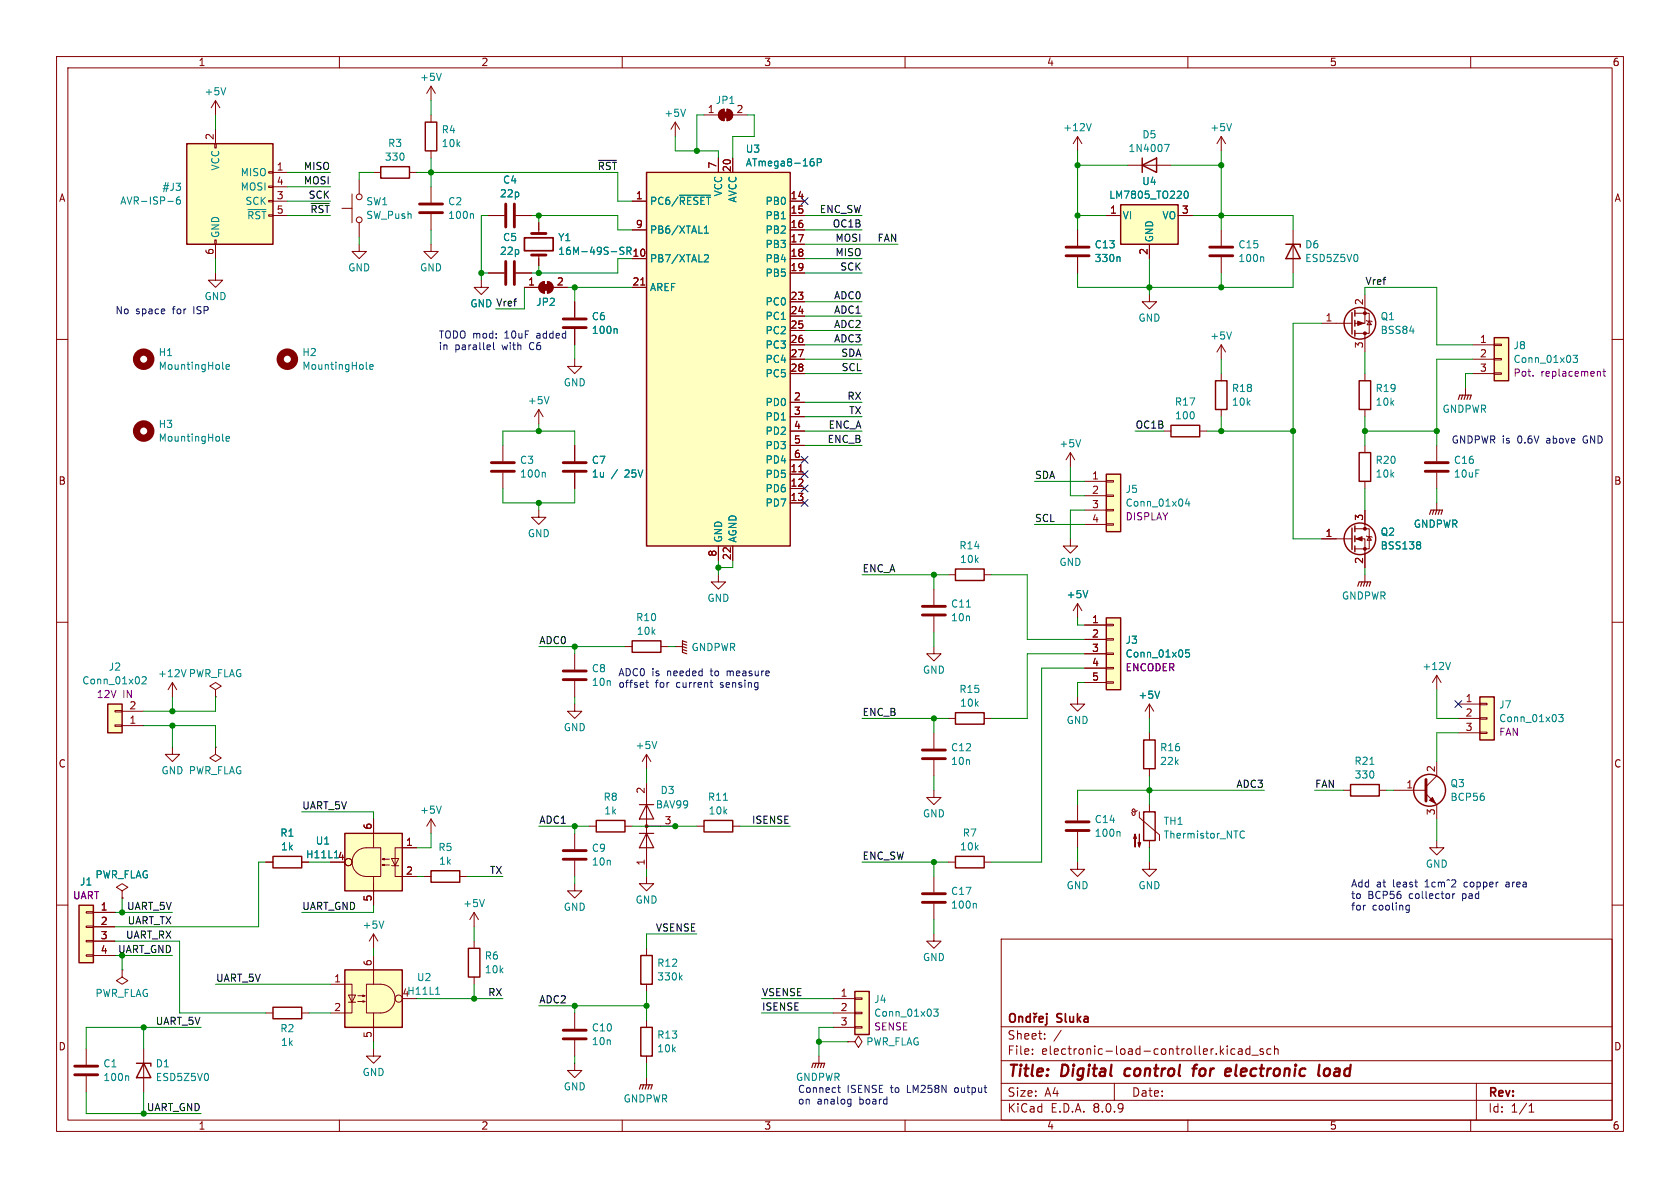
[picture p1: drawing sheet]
<svg xmlns="http://www.w3.org/2000/svg" width="297mm" height="210mm" viewBox="0 0 297 210" stroke-linecap="round" stroke-linejoin="round" font-family="sans-serif">
<g fill="none" stroke="#840000" stroke-width=".18">
<path d="M10 10h277v190h-277zM12 12h273v186h-273zM60 10v2M110 10v2M160 10v2M210 10v2M260 10v2M101.6 53.3v2.8M101.6 58.2v2.8M10 60h2M101.6 63.5v1.3h1.3l-1.3 1.2-1.3-1.2h1.3M101.6 78.7v2.8"/>
<path d="M285 60h2M101.6 83.6v2.8M10 110h2M285 110h2M30.5 120.7l-.8 1.2M30.5 120.7v2.5M30.5 120.7l.7 1.2M38.1 132.1v1.3l1 .6-1 .6-1-.6 1-.6M38.1 132.1h.1M38.1 121.9l1-.6-1-.6-1 .6 1 .6v1.3M38.1 123.2h.1M10 160h2"/>
<path d="M177 166h108v32h-108zM285 160h2M60 198v2M110 198v2M160 198v2M177 194.5h108M177 191.5h108M177 187.5h108M177 181.5h108M182.5 186.3v.1M182.5 185.5v.1M184.7 183.6v.1"/>
<path d="M184.7 182.8v.1M187.6 182.1l-1.3 2M197 191.5v3M210 198v2M218.3 185.5l-.4-.1-.3 .3v.4l.1 .2h.6M219 185.5h.5l.1 .9M219.6 185.8h-.5a.29 .29 0 0 0-.2 .3 .29 .29 0 0 0 .2 .3l.5-.1M221 185.5l-.5-.1-.3 .3v.4l.2 .2h.6M221 184.9v1.5M221.3 186.5h1.2M223.3 185.5l-.3-.1-.3 .2 .1 .2 .5 .2v.3h-.6M224.7 185.5l-.5-.1-.2 .3v.4l.1 .2h.6"/>
<path d="M225.3 185.5l.2-.1 .4 .1 .1 .9M225.3 184.9v1.5M260 198v2M261 191.5v6.5M270.3 196.6h.9M270.3 195.5l.4-.4v1.5"/>
</g>
<path d="M199 189.1l-.2 .7 .3 .4M210.8 188.9h.8M211.6 188.2l-.3 .1-.2 .2-.2 1.7M217.6 189v.4l-1 .1M234.2 189.1a.52 .52 0 0 1 .5-.2 .52 .52 0 0 1 .4 .4v.5a.55 .55 0 0 1-.6 .4 .55 .55 0 0 1-.5-.4z" fill="none" stroke="#840000" stroke-width=".4"/>
<path d="M178.7 179.3a.5 .5 0 0 1 .5-.1 .5 .5 0 0 1 .3 .5v.5a.5 .5 0 0 1-.5 .5 .5 .5 0 0 1-.5-.5v-.5zM180.1 179.7v1M180.1 179.8l.2-.1 .4 .1 .1 .9M182.1 179.8l-.4-.1-.3 .3v.4l.2 .2h.5M182.1 179.2v1.5M182.7 179.1l.3 .2 .3-.2M182.8 179.7v1M183.3 179.7l-.3 .1-.2 .2M185.1 179.2v.1M185.1 179.7v1.3l-.3 .2M183.7 180.2l.7-.2-.1-.2-.4-.1-.2 .2 .1 .7h.5" fill="none" stroke="#840000" stroke-width=".3"/>
<path d="M99.6 57.9h4M99.6 56.4h4M99.6 83.3h4M99.6 81.8h4" fill="none" stroke="#840000" stroke-width=".51"/>
<path d="M108.9 58.1l.2 .2v.6M32.9 118.4l-.4 1.2" fill="none" stroke="#008484" stroke-width=".18"/>
<path d="M61 147.3h10.1v10.2h-10.1z" fill="#ffffc2"/>
<path d="M61 147.3h10.1v10.2h-10.1z" fill="none" stroke="#840000" stroke-width=".25"/>
<g fill="none" stroke="#840000" stroke-width=".18">
<path d="M30.5 132.1v1.3h1.2l-1.2 1.2-1.3-1.2h1.3M21.6 157.5l1-.7-1-.6-1 .6 1 .7v1.3M21.6 158.8h.1M58.4 152.4h2.6M63 150.6a2.54 2.54 0 0 1 1.8-.7h2.5v5h-2.5a2.54 2.54 0 0 1-2.4-1.5 2.54 2.54 0 0 1 .6-2.8zM66 154.9v2.6v-1.3M66 144.8v5.1M66 157.5v2.5M67.6 152.9l.3-.1v.2l-.3-.1h1.2M67.6 151.9l.3-.1v.2l-.3-.1h1.2M69.2 151.8h1.3l-.7 1.2zM69.2 153h1.3"/>
<path d="M73.7 149.9h-3.9v5h3.9"/>
<circle cx="61.6" cy="152.4" r=".63"/>
</g>
<path d="M19 124.5h2.6v5h-2.6z" fill="#ffffc2"/>
<g fill="none" stroke="#840000" stroke-width=".18">
<path d="M127.3 19.6l.7-.3v2a1.02 1.02 0 0 1-.9-.6 1.02 1.02 0 0 1 .2-1.1zM128.5 19.3a1.02 1.02 0 0 1 1 1 1.02 1.02 0 0 1-1 1zM86.4 38.1h2.8M91.2 38.1h2.8M95.2 39.4v1.9M119.4 21.6l-.8 1.3M119.4 21.6v2.5M119.4 21.6l.7 1.3M124.5 20.3h2.5M129.5 20.3h2.6M85.1 49.5v1.3h1.3l-1.3 1.3-1.3-1.3h1.3M86.4 48.3h2.8"/>
<path d="M91.2 48.3h2.8M92.7 50.8h2.5M95.2 45.1v1.9M95.5 50.1l.8-.3v2a1.02 1.02 0 0 1-1-.6 1.02 1.02 0 0 1 .2-1.1zM96.8 49.8a1.02 1.02 0 0 1 1 1 1.02 1.02 0 0 1-1 1zM97.8 50.8h2.5M95.2 72.4v2.5M95.2 72.4l-.7 1.3M95.2 72.4l.8 1.3M20.3 125.6h1.3v.3h-1.3zM20.3 128.1h1.3v.3h-1.3zM21.6 128.3h3.8"/>
<path d="M21.6 125.7h3.8M144.8 186.7v1.3M149.9 184.2h1.2l.7-1.1 .6 1.1-.6 1-.7-1M149.9 184.2h.1"/>
</g>
<path d="M19 124.5h2.6v5h-2.6z" fill="none" stroke="#840000" stroke-width=".25"/>
<path d="M121.2 19.3l-.4 1.3M110.3 43.8l-.5-.1-.2 .1v.4l.6 .2 .1 .3-.2 .3-.5-.1M110.8 44.4h.5M111.1 44.4l.5 .6M111.3 43.7h-.5v1.3M97.1 70.1l-.5 1.3M25.1 119.7l.5-.1 .3 .4-.8 .9h.8" fill="none" stroke="#008484" stroke-width=".18"/>
<path d="M92.7 42h5.1v2.3h-5.1z" fill="none" stroke="#840000" stroke-width=".3"/>
<path d="M89.4 36.1v4M90.9 36.1v4M89.4 46.2v4.1M90.9 46.2v4.1M94 45.1h2.5M94 41.3h2.5" fill="none" stroke="#840000" stroke-width=".51"/>
<g fill="#840000" stroke="#840000" stroke-width=".18">
<path d="M96 50.3h1v1h-1z"/>
<path d="M95.5 50.1l.8-.3v2a1.02 1.02 0 0 1-1-.6 1.02 1.02 0 0 1 .2-1.1z"/>
<path d="M96.8 49.8a1.02 1.02 0 0 1 1 1 1.02 1.02 0 0 1-1 1z"/>
<path d="M127.8 19.8h1v1h-1z"/>
<path d="M127.3 19.6l.7-.3v2a1.02 1.02 0 0 1-.9-.6 1.02 1.02 0 0 1 .2-1.1z"/>
<path d="M128.5 19.3a1.02 1.02 0 0 1 1 1 1.02 1.02 0 0 1-1 1z"/>
</g>
<path d="M143.5 188.7l.3-.7h2l-.3 .7M144.3 188l-.3 .7M144.8 188l-.3 .7M145.3 188l-.3 .7" fill="none" stroke="#840000" stroke-width=".2"/>
<path d="M151.1 175.3h2.6v7.6h-2.6z" fill="#ffffc2"/>
<g fill="none" stroke="#840000" stroke-width=".18">
<path d="M241.3 66v1.3M241.3 72.4v1.3M259.1 68.6v1.3M189.2 80l-.7 1.3M189.2 80v2.6M189.2 80l.8 1.3M167.6 127h1.3M174 127h1.3M246.4 139.7h5.7M254 134.6v2.6l-1.9 1.9M200 143.6l.2 .4 .2 .1M201 143.3l-.3 .2h-.3l-.2-.1v-.3l.2-.1 .3 .2v.8l-.3 .1"/>
<path d="M201.4 143.5v1l3.6 3.1v1M203.2 152.4v1.3h1.3l-1.3 1.2-1.3-1.2h1.3M203.2 142.2v1.3M203.2 148.6v1.3M252.1 140.3l1.9 1.9v2.6M254 148.6v1.3h1.3l-1.3 1.2-1.3-1.2h1.3M147.3 176.5h3.8M147.3 179.1h3.8M151.1 178.9h1.3v.3h-1.3zM151.1 176.4h1.3v.3h-1.3zM165.1 165.1v1.3h1.3l-1.3 1.2-1.3-1.2h1.3M147.3 181.6h3.8"/>
<path d="M151.1 181.5h1.3v.2h-1.3z"/>
</g>
<g fill="none" stroke="#840000" stroke-width=".25">
<path d="M240.3 67.3h2v5.1h-2zM168.9 126h5.1v2h-5.1zM202.2 143.5h2v5.1h-2zM151.1 175.3h2.6v7.6h-2.6z"/>
<circle cx="252.7" cy="139.7" r="2.82"/>
</g>
<path d="M191 77.7l-.4 1.3M219.2 147.6l.3 .5 .3 .1 .2-.2M220 147l-.2-.1h-.3l-.3 .5M165.1 178.4h.8l-.5 .5 .4 .1v.5l-.2 .1-.5-.1" fill="none" stroke="#008484" stroke-width=".18"/>
<path d="M252.1 137.8v3.8" fill="none" stroke="#840000" stroke-width=".51"/>
<g fill="#840000" stroke="#840000" stroke-width=".18">
<path d="M252.7 141.5l.5-.5 .5 1z"/>
<path d="M200.7 147.4l.2 .8h-.5l.3-.8v2.3z"/>
<path d="M201.4 147.4v2.3l-.2-.7h.5l-.3 .7z"/>
</g>
<path d="M257.8 70.6l.3-.7h2l-.3 .7M258.6 69.9l-.3 .7M259.1 69.9l-.3 .7M259.6 69.9l-.3 .7" fill="none" stroke="#840000" stroke-width=".2"/>
<path d="M264.2 59.7h2.5v7.6h-2.5z" fill="#ffffc2"/>
<g fill="none" stroke="#840000" stroke-width=".18">
<path d="M228.6 40.6v7.7M233.7 57.2h5.3M239.5 55.4h2.6v3.5h-2.6M241.3 52.1v5.1h-1.8M241.3 58.9v3.3M241.6 56.6l.1 .2h.7l.2 .1M242.1 56.8l.3 .6h-.7zM88.9 78.7v2.8M260.3 61h3.9M260.3 63.5h3.9M260.3 66h3.9M264.2 65.9h1.2v.3h-1.2z"/>
<path d="M264.2 63.4h1.2v.2h-1.2zM264.2 60.8h1.2v.3h-1.2zM88.9 83.6v2.8M95.2 90.2v1.2h1.3l-1.3 1.3-1.2-1.3h1.2M165.1 139.7v1.3h1.3l-1.3 1.2-1.3-1.2h1.3M165.1 129.5v2.8M165.1 134.4v2.8M190.5 123.2v1.3h1.3l-1.3 1.2-1.3-1.2h1.3M165.1 154.9v2.8M165.1 159.8v2.8M167.6 152.4h1.3M174 152.4h1.3"/>
<path d="M190.5 152.4v1.3h1.3l-1.3 1.2-1.3-1.2h1.3M190.5 142.2v2.8M190.5 147.1v2.8"/>
</g>
<g fill="none" stroke="#840000" stroke-width=".25">
<path d="M227.3 43.2h2.6v.5M228.6 43.2l1.3 2.5h-2.6zM239 55.2v3.9M239.5 54.9v1M239.5 56.6v1.1M239.5 58.4v1M264.2 59.7h2.5v7.6h-2.5zM168.9 151.4h5.1v2h-5.1z"/>
<circle cx="240.4" cy="57.1" r="2.79"/>
</g>
<path d="M240 45.2v.8M278.1 62.8h.8l-.4 .5 .3 .1v.6l-.2 .1-.5-.1M96.2 83.5l.2 .2v.6M172.4 159.7l.2 .2v.6M197.8 147l.2 .2v.6" fill="none" stroke="#008484" stroke-width=".18"/>
<path d="M282.6 65.7l.3 .1v.7M283.4 65.7h.4M283.5 65.2v1.1l.3 .2" fill="none" stroke="#840084" stroke-width=".18"/>
<g fill="#840000" stroke="#840000" stroke-width=".18">
<path d="M240 56.8l1 .4-1 .3z"/>
<circle cx="241.3" cy="55.4" r=".25"/>
<circle cx="241.3" cy="58.9" r=".25"/>
</g>
<path d="M86.9 83.3h4M86.9 81.8h4M163.1 134.1h4M163.1 132.6h4M163.1 159.5h4M163.1 158h4M188.5 146.8h4M188.5 145.3h4" fill="none" stroke="#840000" stroke-width=".51"/>
<path d="M114.3 30.5h25.4v66h-25.4z" fill="#ffffc2"/>
<path d="M75.2 21.6h2v5.1h-2zM114.3 30.5h25.4v66h-25.4z" fill="none" stroke="#840000" stroke-width=".25"/>
<g fill="none" stroke="#840000" stroke-width=".18">
<path d="M76.2 20.3v1.3M76.2 26.7v1.2M111.8 35.6h2.5M127 27.9v2.6M129.5 27.9v2.6M139.7 35.6h2.5M139.7 38.1h2.5M111.8 45.7h2.5M111.8 40.6h2.5M111.8 50.8h2.5M113.3 50.4h.7M139.7 45.7h2.5"/>
<path d="M139.7 40.6h2.5M139.7 43.2h2.5M139.7 48.3h2.5M139.7 53.3h2.5M139.7 55.9h2.5M139.7 58.4h2.5M139.7 71.1h2.5M139.7 61h2.5M139.7 63.5h2.5M139.7 66h2.5M139.7 73.7h2.5M139.7 76.2h2.5"/>
<path d="M139.7 78.7h2.5M127 96.5v2.6M129.5 96.5v2.6M139.7 83.8h2.5M139.7 86.4h2.5M139.7 88.9h2.5M139.7 81.3h2.5M141.2 83.4h.7M114.3 154.9v1.3h1.3l-1.3 1.3-1.3-1.3h1.3"/>
</g>
<path d="M120.1 34.5h5.5M143.5 28.6h.2l.2 .2v.4l-.4 .1M143.6 28.1h.2M144.5 28.7h.6l.1-.2-.1-.3-.6-.1v1.2M124.5 45.2l.5-.2 .2 .4-.7 .9h.7M124.5 41.2h.7M124.5 40.3l.4-.4v1.3" fill="none" stroke="#008484" stroke-width=".18"/>
<path d="M14 160h2.5v10.2h-2.5z" fill="#ffffc2"/>
<g fill="none" stroke="#840000" stroke-width=".18">
<path d="M15.2 168.8h1.3v.2h-1.3zM15.2 166.2h1.3v.3h-1.3zM15.2 163.7h1.3v.3h-1.3zM15.2 161.2h1.3v.2h-1.3zM16.5 161.3h3.8M16.5 163.8h3.8M16.5 166.4h3.8M16.5 168.9h3.8M21.6 171.5v1.2l1 .7-1 .6-1-.6 1-.7M21.6 171.5h.1M47 179.1h1.3M53.3 179.1h1.3"/>
<path d="M66 165.1l-.7 1.3M66 165.1v2.5M66 165.1l.8 1.3M15.2 185.4v2.8M15.2 190.2v2.8M25.4 185.4v7.6M66 185.4v1.3h1.3l-1.3 1.3-1.2-1.3h1.2"/>
</g>
<path d="M14 160h2.5v10.2h-2.5zM48.3 178.1h5v2h-5zM24.1 188h2.6v.5M25.4 188l1.3 2.5h-2.6z" fill="none" stroke="#840000" stroke-width=".25"/>
<path d="M13.2 190h4.1M13.2 188.5h4.1" fill="none" stroke="#840000" stroke-width=".51"/>
<path d="M67.9 162.8l-.5 1.3M22.6 190.2l.1 .2v.6M36.8 190v.8" fill="none" stroke="#008484" stroke-width=".18"/>
<path d="M61 171.5h10.1v10.1h-10.1z" fill="#ffffc2"/>
<path d="M67.3 29.5h5.1v2h-5.1zM111.8 113.3h5v2h-5zM48.3 151.4h5v2h-5zM76.2 153.9h5.1v2.1h-5.1zM105.4 145h5.1v2.1h-5.1zM124.5 145h5v2.1h-5zM61 171.5h10.1v10.1h-10.1zM82.8 167.6h2v5.1h-2zM113.3 168.9h2v5.1h-2zM113.3 181.6h2v5.1h-2z" fill="none" stroke="#840000" stroke-width=".25"/>
<g fill="none" stroke="#840000" stroke-width=".18">
<path d="M76.2 15.2l-.8 1.3M76.2 15.2v2.6M76.2 15.2l.8 1.3M60.5 36.8h1.7M62.2 34.3v5.1M63.5 31.8v2.5M63.5 39.4v2.5M66 30.5h1.3M72.4 30.5h1.3M76.2 33v2.8M76.2 37.8v2.8M38.1 48.3v1.2h1.3l-1.3 1.3-1.3-1.3h1.3"/>
<path d="M76.2 43.2v1.3h1.3l-1.3 1.2-1.3-1.2h1.3M101.6 115.6v2.8M110.5 114.3h1.3M116.8 114.3h1.3M119.4 114.3h1.2M127 101.6v1.3h1.3l-1.3 1.2-1.3-1.2h1.3M101.6 124.5v1.2h1.3l-1.3 1.3-1.3-1.3h1.3M101.6 120.4v2.8M114.3 133.4v2.5M114.3 138.4v15.3M114.3 133.4l-.8 1.2M114.3 133.4l.8 1.2"/>
<path d="M47 152.4h1.3M53.3 152.4h1.3M74.9 154.9h1.3M76.2 144.8v2.5M76.2 144.8l-.8 1.3M76.2 144.8l.8 1.3M81.3 154.9h1.2M101.6 156.2v1.3h1.3l-1.3 1.3-1.3-1.3h1.3M101.6 147.3v2.8M101.6 152.1v2.8M104.1 146.1h1.3M110.5 146.1h1.3"/>
<path d="M114.3 146.1h5.1M123.2 146.1h1.3M129.5 146.1h1.3M58.4 174h3.8v5.1h-3.8M61.6 175.9h1.3l-.7 1.3zM61.6 177.2h1.3M63.2 177h1.3l-.4 .2v-.3l.4 .1M63.2 176h1.3l-.4 .1v-.2l.4 .1M64.8 174h2.5a2.54 2.54 0 0 1 2.5 2.5 2.54 2.54 0 0 1-2.5 2.6h-2.5zM66 179.1v2.5v-1.3M66 168.9v5.1M83.8 161.3l-.7 1.3"/>
<path d="M83.8 161.3v2.5M83.8 166.4v1.2M83.8 172.7v1.3M83.8 161.3l.8 1.3M101.6 179.1v2.8M114.3 167.6v1.3M114.3 174v1.3M66 181.6v2.6M101.6 188v1.2h1.3l-1.3 1.3-1.3-1.3h1.3M101.6 183.9v2.8M114.3 180.3v1.3M114.3 186.7v1.3"/>
<path d="M114.3 190.5v1.3"/>
<circle cx="63.5" cy="38.9" r=".51"/>
<circle cx="63.5" cy="34.8" r=".51"/>
<circle cx="70.5" cy="176.5" r=".63"/>
</g>
<g fill="none" stroke="#008484" stroke-width=".18">
<path d="M78 13l-.4 1.2M83.5 37.8l.2 .2v.6M39.4 77.8l.1 .2M39.4 65.1l.1 .2M40 77.6l.6-.2-.1-.2-.4-.1-.1 .2v.6h.5M40 64.9l.6-.2-.1-.2-.4-.1-.1 .2v.6h.5M116.1 131.1l-.4 1.2M78 142.5l-.4 1.3M85.6 159l-.4 1.3M127.9 141.5h.7M77 175.8h.7M77.3 174.7l.1-.2v1.3"/>
<path d="M120.2 172.8l.4 .4M120.6 172.4l-.5 .5"/>
</g>
<path d="M74.2 37.6h4M74.2 36.1h4M99.6 118.6h4M99.6 120.1h4M99.6 151.9h4M99.6 150.4h4M99.6 183.6h4M99.6 182.1h4" fill="none" stroke="#840000" stroke-width=".51"/>
<path d="M120.6 114.8l.8 .3M120.6 114.3l.8 .3M120.6 113.8l.8 .2M121.4 113.5l-.8-.2v2l.8 .3M113 147.3h2.6M113 142.2h2.6M114.3 147.3l1.3 2.6h-2.6zM114.3 142.2l1.3 2.6h-2.6zM113 192.5l.3-.7h2l-.2 .7M113.8 191.8l-.3 .7M114.3 191.8l-.3 .7M114.8 191.8l-.2 .7" fill="none" stroke="#840000" stroke-width=".2"/>
<circle cx="114.3" cy="146" r=".25" fill="#840000" stroke="#840000" stroke-width=".18"/>
<g fill="none" stroke="#840000" stroke-width="1.3">
<circle cx="25.4" cy="63.5" r="1.27"/>
<circle cx="25.4" cy="76.2" r="1.27"/>
</g>
<path d="M33 25.4h15.3v17.8h-15.3z" fill="#ffffc2"/>
<g fill="none" stroke="#840000" stroke-width=".18">
<path d="M38.1 17.8v2.5M38.1 17.8l-.8 1.3M38.1 17.8l.8 1.3M38 25.4h.2v.8h-.2zM38.1 22.9v2.5M47.5 35.4h.8v.3h-.8zM47.5 32.9h.8v.2h-.8zM47.5 30.4h.8v.2h-.8zM48.3 30.5h2.5M48.3 35.6h2.5M48.3 33h2.5M48.3 38.1h2.5"/>
<path d="M38 42.4h.2v.8h-.2zM38.1 43.2v2.5M63.5 43.2v1.3h1.3l-1.3 1.2-1.3-1.2h1.3M167.6 101.6h1.3M174 101.6h1.3M203.2 129.5v1.3M203.2 135.9v1.3"/>
</g>
<path d="M33 25.4h15.3v17.8h-15.3zM168.9 100.6h5.1v2h-5.1zM202.2 130.8h2v5.1h-2z" fill="none" stroke="#840000" stroke-width=".25"/>
<path d="M39.9 15.5l-.4 1.3M29.7 35.6h.9M31.8 34.8l-.4 .1a.86 .86 0 0 0 0 1.2l.4-.1 .1-.5-.2-.2h-.3l-.2 .2M43.8 37.1h3.2M64.8 65.1l.1 .2M65.4 64.9l.6-.2-.1-.2-.4-.1-.1 .2v.6h.5" fill="none" stroke="#008484" stroke-width=".18"/>
<circle cx="50.8" cy="63.5" r="1.27" fill="none" stroke="#840000" stroke-width="1.3"/>
<path d="M261.6 123.2h2.6v7.6h-2.6z" fill="#ffffc2"/>
<path d="M190.5 40.6v2.8M190.5 45.5v2.8M203.2 52.1v1.2h1.3l-1.3 1.3-1.3-1.3h1.3M257.8 124.5h3.8M257.8 127h3.8M257.8 129.5h3.8M261.6 129.4h1.3v.3h-1.3zM261.6 126.9h1.3v.2h-1.3zM261.6 124.3h1.3v.3h-1.3z" fill="none" stroke="#840000" stroke-width=".18"/>
<path d="M261.6 123.2h2.6v7.6h-2.6z" fill="none" stroke="#840000" stroke-width=".25"/>
<path d="M197.8 45.4l.2 .2v.6M275.6 126.3h.7l-.4 .5 .4 .1v.6l-.2 .1-.5-.1" fill="none" stroke="#008484" stroke-width=".18"/>
<path d="M188.5 45.2h4M188.5 43.7h4" fill="none" stroke="#840000" stroke-width=".51"/>
<path d="M195.6 83.8h2.5v10.2h-2.5z" fill="#ffffc2"/>
<path d="M191.8 85.1h3.8M191.8 87.6h3.8M191.8 90.2h3.8M191.8 92.7h3.8M195.6 92.6h1.2v.2h-1.2zM195.6 90h1.2v.3h-1.2zM195.6 87.5h1.2v.3h-1.2zM195.6 85h1.2v.2h-1.2z" fill="none" stroke="#840000" stroke-width=".18"/>
<path d="M195.6 83.8h2.5v10.2h-2.5z" fill="none" stroke="#840000" stroke-width=".25"/>
<path d="M209.9 88.1l-.3 1h.8M210.2 88.6v.9" fill="none" stroke="#008484" stroke-width=".18"/>
<path d="M195.6 109.2h2.5v12.7h-2.5z" fill="#ffffc2"/>
<g fill="none" stroke="#840000" stroke-width=".18">
<path d="M191.8 110.5h3.8M191.8 113h3.8M191.8 115.6h3.8M191.8 118.1h3.8M195.6 118h1.2v.2h-1.2zM195.6 115.4h1.2v.3h-1.2zM195.6 112.9h1.2v.3h-1.2zM195.6 110.4h1.2v.2h-1.2zM191.8 120.7h3.8M195.6 120.5h1.2v.3h-1.2zM203.2 124.5l-.8 1.2M203.2 124.5v2.5"/>
<path d="M203.2 124.5l.8 1.2"/>
</g>
<path d="M195.6 109.2h2.5v12.7h-2.5z" fill="none" stroke="#840000" stroke-width=".25"/>
<path d="M210.2 114.9h-.6v.6l.2-.1h.4l.1 .2-.1 .4-.1 .1-.5-.1M205 122.2l-.4 1.2" fill="none" stroke="#008484" stroke-width=".18"/>
<path d="M198.1 36.2h10.2v7h-10.2z" fill="#ffffc2"/>
<g fill="none" stroke="#840000" stroke-width=".25">
<path d="M198.1 36.2h10.2v7h-10.2zM201.9 29.2l2.6-1.3v2.6zM201.9 27.9v2.6M207 75.2h5.1v2h-5.1zM214.9 67.3h2v5.1h-2zM239 93.3v3.9M239.5 93v1M239.5 94.7v1.1M239.5 96.5v1M240.3 80h2v5.1h-2zM238.8 138.7h5v2h-5z"/>
<circle cx="240.4" cy="95.2" r="2.79"/>
</g>
<g fill="none" stroke="#840000" stroke-width=".18">
<path d="M86.4 38.1h2.8M91.2 38.1h2.8M95.2 39.4v1.2M111.8 35.6h2.5M127 27.9v2.6M129.5 27.9v2.6M139.7 38.1h2.5M139.7 35.6h2.5M190.5 24.1l-.8 1.3M190.5 24.1v2.6M190.5 24.1l.8 1.3M195.6 38.1h2.5"/>
<path d="M199.4 29.2h7.6M208.3 38.1h2.5M215.9 24.1v2.6M215.9 24.1l-.8 1.3M215.9 24.1l.8 1.3M86.4 48.3h2.8M91.2 48.3h2.8M92.7 50.8h2.5M95.2 45.7v1.3M97.8 50.8h2.5M101.6 53.3v2.8M101.6 58.2v2.8"/>
<path d="M111.8 45.7h2.5M111.8 40.6h2.5M111.8 50.8h2.5M113.3 50.4h.7M139.7 45.7h2.5M139.7 40.6h2.5M139.7 43.2h2.5M139.7 48.3h2.5M139.7 53.3h2.5M139.7 55.9h2.5M139.7 58.4h2.5M190.5 40.6v2.8"/>
<path d="M190.5 45.5v2.8M203.2 43.2v2.5M215.9 40.6v2.8M215.9 45.5v2.8M101.6 78.7v2.8M139.7 76.2h2.5M139.7 71.1h2.5M139.7 61h2.5M139.7 63.5h2.5M139.7 66h2.5M139.7 73.7h2.5M139.7 78.7h2.5"/>
<path d="M205.7 76.2h1.3M212.1 76.2h1.3M215.9 61v2.5M215.9 66v1.3M215.9 72.4v1.3M215.9 61l-.8 1.2M215.9 61l.8 1.2M241.3 78.7v1.3M254 78.7v2.8M101.6 83.6v2.8M127 96.5v2.6M129.5 96.5v2.6"/>
<path d="M139.7 83.8h2.5M139.7 86.4h2.5M139.7 88.9h2.5M139.7 81.3h2.5M141.2 83.4h.7M189.2 95.3v1.2h1.3l-1.3 1.3-1.2-1.3h1.2M233.7 95.3h5.3M239.5 95.3h1.8v5M239.5 93.5h2.6v3.5h-2.6M241.3 85.1v1.3M241.3 90.2v3.3M241.6 94.7l.1 .2h.7l.2 .1"/>
<path d="M242.1 94.9l.3 .6h-.7zM254 83.6v2.8M254 88.9v1.3M165.1 114.3v1.3h1.3l-1.3 1.2-1.3-1.2h1.3M165.1 104.1v2.8M165.1 109v2.8M190.5 106.7v2.5M190.5 106.7l-.8 1.3M190.5 106.7l.8 1.3M191.8 110.5h3.8M191.8 113h3.8M191.8 115.6h3.8"/>
<path d="M191.8 118.1h3.8M241.3 101.6v1.3M254 119.4l-.8 1.3M254 119.4v2.5M254 119.4l.8 1.3M191.8 120.7h3.8M237.5 139.7h1.3M243.8 139.7h1.3M21.6 158.8h.1M47 152.4h1.3M53.3 152.4h1.3M58.4 152.4h2.6"/>
<path d="M66 144.8v2.5M66 157.5v2.5M71.1 149.9h2.6M71.1 154.9h2.6M16.5 161.3h3.8M16.5 163.8h3.8M16.5 166.4h3.8M16.5 168.9h3.8"/>
<circle cx="61.6" cy="152.4" r=".63"/>
</g>
<g fill="none" stroke="#008484" stroke-width=".18">
<path d="M120.1 34.5h5.5M143.5 28.6h.2l.2 .2v.4l-.4 .1M143.6 28.1h.2M144.5 28.7h.6l.1-.2-.1-.3-.6-.1v1.2M192.9 21.8l-.4 1.3M205.9 25.5h.8l-.5 1.3M209.5 33.9l.1-.1a.68 .68 0 0 1 .5 .6 .68 .68 0 0 1-.5 .7l-.1-.2-.2-.3zM217.7 21.8l-.4 1.3M108.9 58.1l.2 .2v.6M110.3 43.8l-.5-.1-.2 .1v.4l.6 .2 .1 .3-.2 .3-.5-.1M110.8 44.4h.5M111.1 44.4l.5 .6"/>
<path d="M111.3 43.7h-.5v1.3M124.5 45.2l.5-.2 .2 .4-.7 .9h.7M124.5 41.2h.7M124.5 40.3l.4-.4v1.3M197.8 45.4l.2 .2v.6M217.7 58.7l-.4 1.2M223.2 45.4l.2 .2v.6M250.9 95.8l.3 .2-.3 .3 .3 .3v.2l-.3 .2M170.9 107.3h.7M192.3 104.4l-.4 1.3M210.2 114.9h-.6v.6l.2-.1h.4l.1 .2-.1 .4-.1 .1-.5-.1M256.4 117.1l-.4 1.3"/>
<path d="M205 122.2l-.4 1.2M242.2 135.1h.7"/>
</g>
<path d="M213.9 45.2h4M213.9 43.7h4M252 83.3h4M252 81.8h4M163.1 108.7h4M163.1 107.2h4" fill="none" stroke="#840000" stroke-width=".51"/>
<path d="M252.7 90.9l.3-.7h2l-.2 .7M253.5 90.2l-.3 .7M254 90.2l-.3 .7M254.5 90.2l-.2 .7M240 103.6l.3-.7h2l-.2 .7M240.8 102.9l-.3 .7M241.3 102.9l-.3 .7M241.8 102.9l-.2 .7" fill="none" stroke="#840000" stroke-width=".2"/>
<g fill="#840000" stroke="#840000" stroke-width=".18">
<path d="M239.8 95.3l1-.4v.7z"/>
<circle cx="241.3" cy="97" r=".25"/>
<circle cx="241.3" cy="93.5" r=".25"/>
</g>
<path d="M55 36h3.2M105.8 28.3h3.2" fill="none" stroke="#000" stroke-width=".18"/>
<g fill="none" stroke="#0000c2" stroke-width=".18">
<path d="M86.5 61l.2 .3-.6 .1M86.6 61.8h-.1M87.2 60.5v1.1l.2 .2M114.2 120.7h.4M114.3 120.2v1.1l.3 .2M125.5 120.7h.5M125.7 121.3l.3 .2M256.8 158v.8M257.2 158l-.4 .2M266.4 155.9l-.1 .1M266.4 156.3l-.2 .2 .2 .3M248.7 160.8h.4"/>
<path d="M248.7 160.1h.4M249.1 160v1.1l-.2 .2-.3-.1M148.1 192.3h.5M148.3 191.9v1l.3 .2M150.1 194.3l.3 .1M150.4 194.3v1l-.2 .3M150.4 195.1l-.3 .1"/>
</g>
<g fill="none" stroke="#008400" stroke-width=".18">
<path d="M76.2 17.8v2.5M38.1 20.3v2.6M50.8 38.1h7.6M50.8 30.5h7.6M50.8 33h7.6M50.8 35.6h7.6M66 30.5h-2.5v1.3M73.7 30.5h35.5v5.1h2.6M76.2 27.9v5.1M86.4 38.1h-1.3v11.4M94 38.1h15.2v2.5h2.6M95.2 38.1v1.3"/>
<path d="M119.4 24.1v2.6h7.6v1.2M124.5 20.3h-1.3v6.4M132.1 20.3h1.2v3.8h-3.8v3.8M142.2 38.1h10.2M190.5 38.1h5.1M190.5 26.7v13.9M190.5 29.2h8.9M207 29.2h8.9M210.8 38.1h17.8v2.5M215.9 26.7v13.9M38.1 45.7v2.6M63.5 41.9v1.3"/>
<path d="M76.2 40.6v2.6M85.1 48.3h1.3M92.7 50.8v3.8h-5.1M95.2 47v1.3M100.3 50.8h11.5M101.6 50.8v2.5M111.8 45.7h-2.6v2.6h-15.2M142.2 48.3h10.2M142.2 40.6h10.2M142.2 45.7h10.2M142.2 43.2h16.5M142.2 53.3h10.2"/>
<path d="M142.2 55.9h10.2M142.2 58.4h10.2M190.5 48.3v2.5h38.1v-2.5M203.2 45.7v6.4M215.9 48.3v2.5M233.7 57.2h-5.1v38.1h5.1M241.3 52.1v-1.3h12.7v10.2h6.3M88.9 78.7v-2.5h12.7v2.5M95.2 74.9v1.3M101.6 61v2.5M142.2 76.2h10.2M142.2 73.7h10.2"/>
<path d="M142.2 78.7h10.2M142.2 66h10.2M142.2 61h10.2M142.2 63.5h10.2M142.2 71.1h10.2M200.7 76.2h5M213.4 76.2h15.2M215.9 63.5v2.5M215.9 73.7v2.5M241.3 76.2h12.7M241.3 62.2v3.8M241.3 73.7v5"/>
<path d="M260.3 63.5h-6.3v15.2M260.3 66h-1.2v2.6M88.9 86.4v2.5h12.7v-2.5M95.2 88.9v1.3M127 99.1v2.5M129.5 99.1v1.2h-2.5M182.9 85.1h8.9M182.9 92.7h8.9M189.2 82.6v5h2.6M191.8 90.2h-2.6v5.1M241.3 86.4v3.8M254 86.4v2.5"/>
<path d="M95.2 114.3h15.3M101.6 114.3v1.3M118.1 114.3h1.3M152.4 101.6h15.2M165.1 101.6v2.5M165.1 111.8v2.5M175.3 101.6h6.3v11.4h10.2M190.5 109.2v1.3h1.3M191.8 118.1h-7.7v34.3h-8.8M191.8 115.6h-10.2v11.4h-6.3M241.3 100.3v1.3M25.4 128.3h12.7v3.8"/>
<path d="M30.5 123.2v2.5M30.5 128.3v3.8M38.1 123.2v2.5h-12.7M101.6 123.2v1.3M114.3 135.9v2.5M152.4 127h15.2M165.1 127v2.5M165.1 137.2v2.5M191.8 120.7h-1.3v2.5M203.2 127v2.5M203.2 137.2v5M223.5 139.7h-33v2.5"/>
<path d="M232.4 139.7h5.1M245.1 139.7h1.3M254 121.9v5.1h3.8M257.8 129.5h-3.8v5.1M21.6 158.8v2.5M47 152.4h-1.3v11.4h-25.4M53.3 143.5h12.7v1.3M54.6 152.4h3.8M73.7 154.9h1.2M76.2 147.3v2.6h-2.5M82.5 154.9h6.4M95.2 146.1h8.9"/>
<path d="M101.6 146.1v1.2M101.6 154.9v1.3M111.8 146.1h11.4M114.3 153.7v1.2M130.8 146.1h8.9M152.4 152.4h15.2M165.1 152.4v2.5M190.5 149.9v2.5M203.2 149.9v2.5M254 144.8v3.8M20.3 161.3h10.2M20.3 166.4h11.4v12.7h15.3"/>
<path d="M30.5 168.9h-8.9v2.6M38.1 174h20.3M54.6 179.1h3.8M66 160v1.3h-12.7M66 167.6v1.3M73.7 176.5h15.2M83.8 163.8v2.6M83.8 174v2.5M95.2 177.8h19.1M101.6 177.8v1.3M114.3 175.3v5M123.2 165.1h-8.9v2.5"/>
<path d="M134.6 176.5h12.7M134.6 179.1h12.7M165.1 162.6v2.5M15.2 193v3.9h20.4M25.4 181.6v3.8M25.4 193v3.9M35.6 181.6h-20.4v3.8M66 184.2v1.2M101.6 186.7v1.3M114.3 188v2.5M144.8 184.2h5.1M147.3 181.6h-2.5v5.1"/>
</g>
<path d="M141.6 35l1.2 1.2M142.8 35l-1.2 1.2M141.6 80.7l1.2 1.2M141.6 83.2l1.2 1.2M141.6 85.8l1.2 1.2M141.6 88.3l1.2 1.2M142.8 80.7l-1.2 1.2M142.8 83.2l-1.2 1.2M142.8 85.8l-1.2 1.2M142.8 88.3l-1.2 1.2M257.2 123.9l1.2 1.2M258.4 123.9l-1.2 1.2" fill="none" stroke="#000084" stroke-width=".18"/>
<g fill="#008400" stroke="#008400" stroke-width=".18">
<circle cx="215.9" cy="38.1" r=".46"/>
<circle cx="215.9" cy="29.2" r=".46"/>
<circle cx="203.2" cy="50.8" r=".46"/>
<circle cx="165.1" cy="101.6" r=".46"/>
<circle cx="215.9" cy="76.2" r=".46"/>
<circle cx="228.6" cy="76.2" r=".46"/>
<circle cx="203.2" cy="139.7" r=".46"/>
<circle cx="127" cy="100.3" r=".46"/>
<circle cx="190.5" cy="29.2" r=".46"/>
<circle cx="190.5" cy="38.1" r=".46"/>
<circle cx="215.9" cy="50.8" r=".46"/>
<circle cx="241.3" cy="76.2" r=".46"/>
<circle cx="254" cy="76.2" r=".46"/>
<circle cx="165.1" cy="127" r=".46"/>
<circle cx="101.6" cy="50.8" r=".46"/>
<circle cx="95.2" cy="88.9" r=".46"/>
<circle cx="95.2" cy="76.2" r=".46"/>
<circle cx="30.5" cy="128.3" r=".46"/>
<circle cx="30.5" cy="125.7" r=".46"/>
<circle cx="95.2" cy="38.1" r=".46"/>
<circle cx="123.2" cy="26.7" r=".46"/>
<circle cx="95.2" cy="48.3" r=".46"/>
<circle cx="119.4" cy="146.1" r=".46"/>
<circle cx="144.8" cy="184.2" r=".46"/>
<circle cx="101.6" cy="114.3" r=".46"/>
<circle cx="165.1" cy="152.4" r=".46"/>
<circle cx="85.1" cy="48.3" r=".46"/>
<circle cx="76.2" cy="30.5" r=".46"/>
<circle cx="21.6" cy="161.3" r=".46"/>
<circle cx="25.4" cy="181.6" r=".46"/>
<circle cx="25.4" cy="196.9" r=".46"/>
<circle cx="101.6" cy="146.1" r=".46"/>
<circle cx="83.8" cy="176.5" r=".46"/>
<circle cx="101.6" cy="177.8" r=".46"/>
<circle cx="114.3" cy="177.8" r=".46"/>
</g>
<g font-size="2.8" fill="#840000">
<text x="178" y="190.9">Title:</text>
<text x="187.7" y="190.9">Digital</text>
<text x="199.7" y="190.9">control</text>
<text x="212.6" y="190.9">for</text>
<text x="219.1" y="190.9">electronic</text>
<text x="236.3" y="190.9">load</text>
</g>
<g font-size="2.1" fill="#840000">
<text x="178" y="184">Sheet:</text>
<text x="187" y="181.2">Sluka</text>
<text x="178" y="186.7">File:</text>
<text x="184.1" y="186.7">electronic-load-controller.kicad_sch</text>
<text x="178" y="196.9">KiCad</text>
<text x="178" y="194.1">Size:</text>
<text x="184.7" y="194.1">A4</text>
<text x="185.7" y="196.9">E.D.A.</text>
<text x="193.3" y="196.9">8.0.9</text>
<text x="200" y="194.1">Date:</text>
<text x="263" y="194.3">Rev:</text>
<text x="263" y="196.9">Id:</text>
<text x="267.1" y="196.9">1/1</text>
</g>
<g font-size="1.8" fill="#840000">
<text x="35" y="11.9">1</text>
<text x="85" y="11.9">2</text>
<text x="135" y="11.9">3</text>
<text x="185" y="11.9">4</text>
<text x="235" y="11.9">5</text>
<text x="285" y="11.9">6</text>
<text x="125" y="20.1">1</text>
<text x="130.1" y="20.1">2</text>
<text x="37.8" y="24.8" transform="rotate(-90 37.8 24.8)">2</text>
<text x="126.7" y="29.9" transform="rotate(-90 126.7 29.9)">7</text>
<text x="10.3" y="35.9">A</text>
<text x="48.8" y="30.2">1</text>
<text x="48.8" y="35.3">3</text>
<text x="48.8" y="32.8">4</text>
<text x="112.3" y="35.3">1</text>
<text x="129.3" y="30.5" transform="rotate(-90 129.3 30.5)">20</text>
<text x="139.7" y="35.3">14</text>
<text x="285.3" y="35.9">A</text>
<text x="48.8" y="37.8">5</text>
<text x="112.3" y="40.4">9</text>
<text x="139.7" y="37.8">15</text>
<text x="139.7" y="40.4">16</text>
<text x="196.1" y="37.8">1</text>
<text x="208.8" y="37.8">3</text>
<text x="37.8" y="45.2" transform="rotate(-90 37.8 45.2)">6</text>
<text x="139.7" y="42.9">17</text>
<text x="139.7" y="45.5">18</text>
<text x="202.9" y="45.2" transform="rotate(-90 202.9 45.2)">2</text>
<text x="93.3" y="50.5">1</text>
<text x="98.4" y="50.5">2</text>
<text x="111.7" y="50.5">21</text>
<text x="139.7" y="48">19</text>
<text x="139.7" y="53.1">23</text>
<text x="139.7" y="55.6">24</text>
<text x="139.7" y="58.2">25</text>
<text x="234.2" y="56.9">1</text>
<text x="241" y="54" transform="rotate(-90 241 54)">2</text>
<text x="139.7" y="60.7">26</text>
<text x="139.7" y="63.2">27</text>
<text x="139.7" y="65.8">28</text>
<text x="241" y="61.7" transform="rotate(-90 241 61.7)">3</text>
<text x="261.5" y="60.7">1</text>
<text x="261.5" y="63.2">2</text>
<text x="261.5" y="65.8">3</text>
<text x="140.3" y="70.9">2</text>
<text x="140.3" y="73.4">3</text>
<text x="140.3" y="75.9">4</text>
<text x="139.7" y="83.6">11</text>
<text x="140.3" y="78.5">5</text>
<text x="140.3" y="81">6</text>
<text x="10.3" y="85.9">B</text>
<text x="139.7" y="86.1">12</text>
<text x="139.7" y="88.6">13</text>
<text x="193" y="84.8">1</text>
<text x="193" y="87.4">2</text>
<text x="193" y="89.9">3</text>
<text x="285.3" y="85.9">B</text>
<text x="193" y="92.5">4</text>
<text x="234.2" y="95">1</text>
<text x="241" y="92.1" transform="rotate(-90 241 92.1)">3</text>
<text x="126.7" y="98.5" transform="rotate(-90 126.7 98.5)">8</text>
<text x="129.3" y="99.1" transform="rotate(-90 129.3 99.1)">22</text>
<text x="241" y="99.8" transform="rotate(-90 241 99.8)">2</text>
<text x="193" y="110.2">1</text>
<text x="193" y="112.8">2</text>
<text x="193" y="115.3">3</text>
<text x="193" y="117.9">4</text>
<text x="22.8" y="125.5">2</text>
<text x="193" y="120.4">5</text>
<text x="259" y="124.2">1</text>
<text x="22.8" y="128">1</text>
<text x="259" y="126.7">2</text>
<text x="259" y="129.3">3</text>
<text x="10.3" y="135.9">C</text>
<text x="253.7" y="136.6" transform="rotate(-90 253.7 136.6)">2</text>
<text x="285.3" y="135.9">C</text>
<text x="114" y="140.4" transform="rotate(-90 114 140.4)">2</text>
<text x="248.5" y="139.4">1</text>
<text x="65.8" y="146.8" transform="rotate(-90 65.8 146.8)">6</text>
<text x="71.7" y="149.6">1</text>
<text x="117.4" y="145.8">3</text>
<text x="253.7" y="144.2" transform="rotate(-90 253.7 144.2)">3</text>
<text x="59.6" y="152.1">4</text>
<text x="71.7" y="154.7">2</text>
<text x="114" y="153.1" transform="rotate(-90 114 153.1)">1</text>
<text x="17.7" y="161">1</text>
<text x="65.8" y="159.5" transform="rotate(-90 65.8 159.5)">5</text>
<text x="17.7" y="163.6">2</text>
<text x="17.7" y="166.1">3</text>
<text x="17.7" y="168.7">4</text>
<text x="59" y="173.7">1</text>
<text x="65.8" y="170.9" transform="rotate(-90 65.8 170.9)">6</text>
<text x="59" y="178.8">2</text>
<text x="148.5" y="176.3">1</text>
<text x="148.5" y="178.8">2</text>
<text x="10.3" y="185.9">D</text>
<text x="65.8" y="183.6" transform="rotate(-90 65.8 183.6)">5</text>
<text x="148.5" y="181.4">3</text>
<text x="285.3" y="185.9">D</text>
<text x="35" y="199.9">1</text>
<text x="85" y="199.9">2</text>
<text x="135" y="199.9">3</text>
<text x="185" y="199.9">4</text>
<text x="235" y="199.9">5</text>
<text x="285" y="199.9">6</text>
</g>
<g font-size="1.8" fill="#008484">
<text x="36.1" y="17.1">+5V</text>
<text x="74.2" y="14.5">+5V</text>
<text x="78" y="23.8">R4</text>
<text x="117.3" y="20.9">+5V</text>
<text x="126.4" y="18.6">JP1</text>
<text x="187.9" y="23.4">+12V</text>
<text x="213.9" y="23.4">+5V</text>
<text x="67.9" y="28.6">330</text>
<text x="68.5" y="26.2">R3</text>
<text x="78" y="26.2">10k</text>
<text x="131.7" y="27.2">U3</text>
<text x="131.7" y="29.6">ATmega8-16P</text>
<text x="199.4" y="27.1">1N4007</text>
<text x="201.9" y="24.7">D5</text>
<text x="28.6" y="33.9">#J3</text>
<text x="39" y="30.2" transform="rotate(-90 39 30.2)">VCC</text>
<text x="42.4" y="31.3">MISO</text>
<text x="42.4" y="33.9">MOSI</text>
<text x="88.3" y="35.1">22p</text>
<text x="88.8" y="32.7">C4</text>
<text x="127.9" y="34.8" transform="rotate(-90 127.9 34.8)">VCC</text>
<text x="130.4" y="35.9" transform="rotate(-90 130.4 35.9)">AVCC</text>
<text x="196" y="35.3">LM7805_TO220</text>
<text x="201.8" y="32.9">U4</text>
<text x="21.2" y="36.4">AVR-ISP-6</text>
<text x="43.3" y="36.4">SCK</text>
<text x="43.6" y="39">~{RST}</text>
<text x="64.7" y="36.5">SW1</text>
<text x="64.7" y="38.9">SW_Push</text>
<text x="79.1" y="36.5">C2</text>
<text x="79.1" y="38.9">100n</text>
<text x="114.8" y="36.4">PC6/~{RESET}</text>
<text x="114.8" y="41.5">PB6/XTAL1</text>
<text x="135.2" y="36.4">PB0</text>
<text x="135.2" y="39">PB1</text>
<text x="135.2" y="41.5">PB2</text>
<text x="198.4" y="39">VI</text>
<text x="205.4" y="39">VO</text>
<text x="39" y="42.2" transform="rotate(-90 39 42.2)">GND</text>
<text x="88.3" y="45.2">22p</text>
<text x="88.8" y="42.8">C5</text>
<text x="98.6" y="42.8">Y1</text>
<text x="98.6" y="45.3">16M-49S-SR</text>
<text x="111.7" y="45.5">10</text>
<text x="114.8" y="46.6">PB7/XTAL2</text>
<text x="135.2" y="44">PB3</text>
<text x="135.2" y="46.6">PB4</text>
<text x="193.4" y="46.5">330n</text>
<text x="193.4" y="44.1">C13</text>
<text x="204.1" y="42.9" transform="rotate(-90 204.1 42.9)">GND</text>
<text x="218.8" y="46.5">100n</text>
<text x="218.8" y="44.1">C15</text>
<text x="230.6" y="44.1">D6</text>
<text x="230.6" y="46.5">ESD5Z5V0</text>
<text x="36.1" y="53.3">GND</text>
<text x="61.5" y="48.2">GND</text>
<text x="74.2" y="48.2">GND</text>
<text x="114.8" y="51.7">AREF</text>
<text x="135.2" y="49.1">PB5</text>
<text x="83.1" y="54.5">GND</text>
<text x="94.7" y="54.3">JP2</text>
<text x="104.5" y="56.8">C6</text>
<text x="104.5" y="59.2">100n</text>
<text x="135.2" y="54.2">PC0</text>
<text x="135.2" y="56.7">PC1</text>
<text x="135.2" y="59.3">PC2</text>
<text x="201.2" y="57.1">GND</text>
<text x="244" y="56.8">Q1</text>
<text x="244" y="59.2">BSS84</text>
<text x="27.9" y="63.2">H1</text>
<text x="27.9" y="65.6">MountingHole</text>
<text x="53.3" y="63.2">H2</text>
<text x="53.3" y="65.6">MountingHole</text>
<text x="135.2" y="61.8">PC3</text>
<text x="135.2" y="64.4">PC4</text>
<text x="213.9" y="60.2">+5V</text>
<text x="267.5" y="61.9">J8</text>
<text x="267.5" y="64.4">Conn_01x03</text>
<text x="93.2" y="71.7">+5V</text>
<text x="99.6" y="68.5">GND</text>
<text x="135.2" y="72">PD0</text>
<text x="135.2" y="66.9">PC5</text>
<text x="207.6" y="71.9">R17</text>
<text x="217.7" y="71.9">10k</text>
<text x="217.7" y="69.5">R18</text>
<text x="243.1" y="71.9">10k</text>
<text x="243.1" y="69.5">R19</text>
<text x="27.9" y="75.9">H3</text>
<text x="135.2" y="74.5">PD1</text>
<text x="135.2" y="77.1">PD2</text>
<text x="207.6" y="74.3">100</text>
<text x="254.9" y="73.2">GNDPWR</text>
<text x="27.9" y="78.3">MountingHole</text>
<text x="91.8" y="82.2">C3</text>
<text x="104.5" y="82.2">C7</text>
<text x="135.2" y="79.6">PD3</text>
<text x="135.2" y="82.1">PD4</text>
<text x="187.2" y="79.3">+5V</text>
<text x="243.1" y="82.2">R20</text>
<text x="256.9" y="82.2">C16</text>
<text x="91.8" y="84.6">100n</text>
<text x="104.5" y="84.6">1u</text>
<text x="108.1" y="84.6">/</text>
<text x="110.6" y="84.6">25V</text>
<text x="135.2" y="84.7">PD5</text>
<text x="135.2" y="87.2">PD6</text>
<text x="135.2" y="89.8">PD7</text>
<text x="198.9" y="87.3">J5</text>
<text x="198.9" y="89.8">Conn_01x04</text>
<text x="243.1" y="84.6">10k</text>
<text x="256.9" y="84.6">10uF</text>
<text x="93.2" y="95.2">GND</text>
<text x="244" y="94.9">Q2</text>
<text x="249.8" y="93.5">GNDPWR</text>
<text x="127.9" y="96" transform="rotate(-90 127.9 96)">GND</text>
<text x="130.4" y="96" transform="rotate(-90 130.4 96)">AGND</text>
<text x="169.5" y="97.3">R14</text>
<text x="169.6" y="99.7">10k</text>
<text x="187.2" y="100.2">GND</text>
<text x="244" y="97.3">BSS138</text>
<text x="125" y="106.6">GND</text>
<text x="168" y="107.6">C11</text>
<text x="188.5" y="106">+5V</text>
<text x="237.1" y="106.2">GNDPWR</text>
<text x="112.4" y="110">R10</text>
<text x="112.5" y="112.4">10k</text>
<text x="168" y="110">10n</text>
<text x="19.1" y="118.8">J2</text>
<text x="27.8" y="119.9">+12V</text>
<text x="33.3" y="119.9">PWR_FLAG</text>
<text x="104.5" y="119">C8</text>
<text x="122.2" y="115.3">GNDPWR</text>
<text x="163.1" y="119.3">GND</text>
<text x="198.9" y="114">J3</text>
<text x="198.9" y="116.4">Conn_01x05</text>
<text x="251.4" y="118.7">+12V</text>
<text x="14.4" y="121.2">Conn_01x02</text>
<text x="104.5" y="121.5">10n</text>
<text x="169.5" y="122.7">R15</text>
<text x="169.6" y="125.1">10k</text>
<text x="201.2" y="123.7">+5V</text>
<text x="264.9" y="125.4">J7</text>
<text x="99.6" y="129.5">GND</text>
<text x="188.5" y="128.2">GND</text>
<text x="264.9" y="127.9">Conn_01x03</text>
<text x="28.4" y="137.1">GND PWR_FLAG</text>
<text x="112.3" y="132.6">+5V</text>
<text x="168" y="133">C12</text>
<text x="168" y="135.4">10n</text>
<text x="205" y="135.4">22k</text>
<text x="205" y="133">R16</text>
<text x="239.4" y="135.4">R21</text>
<text x="239.4" y="137.8">330</text>
<text x="106.6" y="141.8">R8</text>
<text x="115.8" y="143.1">BAV99</text>
<text x="116.7" y="140.6">D3</text>
<text x="125.1" y="141.8">R11</text>
<text x="256.3" y="139.4">Q3</text>
<text x="256.3" y="141.8">BCP56</text>
<text x="49.5" y="148.1">R1</text>
<text x="55.7" y="149.5">U1</text>
<text x="74.2" y="144.1">+5V</text>
<text x="106.7" y="144.2">1k</text>
<text x="125.2" y="144.2">10k</text>
<text x="163.1" y="144.7">GND</text>
<text x="170.1" y="148.1">R7</text>
<text x="193.4" y="148.1">100n</text>
<text x="193.4" y="145.7">C14</text>
<text x="205.6" y="146">TH1</text>
<text x="205.6" y="148.4">Thermistor_NTC</text>
<text x="16.8" y="155.5">PWR_FLAG</text>
<text x="49.6" y="150.5">1k</text>
<text x="54" y="151.9">H11L1</text>
<text x="77.4" y="150.6">R5</text>
<text x="77.5" y="153.1">1k</text>
<text x="104.5" y="150.8">C9</text>
<text x="104.5" y="153.2">10n</text>
<text x="169.6" y="150.5">10k</text>
<text x="252" y="153.6">GND</text>
<text x="14" y="156.7">J1</text>
<text x="81.8" y="160.6">+5V</text>
<text x="99.6" y="161.2">GND</text>
<text x="112.3" y="159.9">GND</text>
<text x="168" y="160.8">100n</text>
<text x="168" y="158.4">C17</text>
<text x="188.5" y="157.4">GND</text>
<text x="201.2" y="157.4">GND</text>
<text x="64" y="164.4">+5V</text>
<text x="73.6" y="173.6">U2</text>
<text x="85.6" y="169.8">R6</text>
<text x="85.6" y="172.3">10k</text>
<text x="116.1" y="171.1">R12</text>
<text x="116.1" y="173.5">330k</text>
<text x="163.1" y="170.1">GND</text>
<text x="16.8" y="176.4">PWR_FLAG</text>
<text x="71" y="176.3">4H11L1</text>
<text x="154.4" y="177.5">J4</text>
<text x="154.4" y="179.9">Conn_01x03</text>
<text x="49.5" y="182.7">R2</text>
<text x="49.6" y="185.1">1k</text>
<text x="104.5" y="182.5">C10</text>
<text x="104.5" y="185">10n</text>
<text x="116.1" y="183.8">R13</text>
<text x="153" y="185">PWR_FLAG</text>
<text x="18.2" y="188.9">C1</text>
<text x="18.2" y="191.3">100n</text>
<text x="27.4" y="188.9">D1</text>
<text x="27.4" y="191.3">ESD5Z5V0</text>
<text x="64" y="190.4">GND</text>
<text x="116.1" y="186.2">10k</text>
<text x="140.6" y="191.3">GNDPWR</text>
<text x="99.6" y="193">GND</text>
<text x="110.1" y="195.1">GNDPWR</text>
</g>
<g font-size="1.8">
<text x="53.6" y="30.1">MISO</text>
<text x="53.6" y="32.7">MOSI</text>
<text x="54.5" y="35.2">SCK</text>
<text x="105.6" y="30.1">~{RST}</text>
<text x="54.8" y="37.8">~{RST}</text>
<text x="144.8" y="37.8">ENC_SW</text>
<text x="147.1" y="40.3">OC1B</text>
<text x="147.6" y="42.8">MOSI</text>
<text x="147.6" y="45.4">MISO</text>
<text x="148.4" y="47.9">SCK</text>
<text x="155" y="42.8">FAN</text>
<text x="147.4" y="53">ADC0</text>
<text x="241.3" y="50.5">Vref</text>
<text x="83.1" y="54.5">GND Vref</text>
<text x="147.4" y="55.5">ADC1</text>
<text x="147.4" y="58.1">ADC2</text>
<text x="147.4" y="60.6">ADC3</text>
<text x="148.6" y="63.2">SDA</text>
<text x="148.7" y="65.7">SCL</text>
<text x="149.7" y="70.8">RX</text>
<text x="146.4" y="75.9">ENC_A</text>
<text x="150" y="73.3">TX</text>
<text x="200.7" y="75.9">OC1B</text>
<text x="146.2" y="78.4">ENC_B</text>
<text x="182.9" y="84.7">SDA</text>
<text x="182.9" y="92.4">SCL</text>
<text x="152.4" y="101.3">ENC_A</text>
<text x="95.2" y="114">ADC0</text>
<text x="152.4" y="126.7">ENC_B</text>
<text x="53.3" y="143.2">UART_5V</text>
<text x="218.5" y="139.4">ADC3</text>
<text x="232.4" y="139.4">FAN</text>
<text x="95.2" y="145.7">ADC1</text>
<text x="132.8" y="145.7">ISENSE</text>
<text x="86.5" y="154.6">TX</text>
<text x="152.4" y="152.1">ENC_SW</text>
<text x="22.4" y="160.9">UART_5V</text>
<text x="53.3" y="160.9">UART_GND</text>
<text x="22.2" y="166">UART_RX</text>
<text x="22.5" y="163.5">UART_TX</text>
<text x="115.9" y="164.8">VSENSE</text>
<text x="38.1" y="173.6">UART_5V</text>
<text x="86.2" y="176.2">RX</text>
<text x="95.2" y="177.5">ADC2</text>
<text x="134.6" y="176.2">VSENSE</text>
<text x="134.6" y="178.7">ISENSE</text>
<text x="27.4" y="181.3">UART_5V</text>
<text x="25.9" y="196.5">UART_GND</text>
</g>
<g font-size="1.8" fill="#0000c2">
<text x="20.3" y="55.6">No</text>
<text x="24" y="55.6">space</text>
<text x="30.6" y="55.6">for</text>
<text x="34.5" y="55.6">ISP</text>
<text x="77.5" y="59.9">TODO mod:</text>
<text x="89.3" y="59.9">10uF</text>
<text x="95.1" y="59.9">added</text>
<text x="77.5" y="62">in</text>
<text x="80.4" y="62">parallel</text>
<text x="88.9" y="62">with</text>
<text x="93.9" y="62">C6</text>
<text x="256.5" y="78.5">GNDPWR is</text>
<text x="268.4" y="78.5">0.6V</text>
<text x="273.7" y="78.5">above</text>
<text x="280.3" y="78.5">GND</text>
<text x="109.2" y="119.6">ADC0</text>
<text x="115.2" y="119.6">is</text>
<text x="118" y="119.6">needed</text>
<text x="125.9" y="119.6">to</text>
<text x="129" y="119.6">measure</text>
<text x="109.2" y="121.7">offset</text>
<text x="115.8" y="121.7">for</text>
<text x="119.7" y="121.7">current</text>
<text x="127.6" y="121.7">sensing</text>
<text x="238.8" y="157">Add</text>
<text x="238.8" y="159">to</text>
<text x="238.8" y="161">for</text>
<text x="241.8" y="159">BCP56</text>
<text x="242.6" y="161">cooling</text>
<text x="243.3" y="157">at</text>
<text x="246.4" y="157">least</text>
<text x="249.2" y="159">collector</text>
<text x="252.2" y="157">1cm^2</text>
<text x="258.8" y="159">pad</text>
<text x="259.3" y="157">copper</text>
<text x="266.9" y="157">area</text>
<text x="141" y="193.3">Connect</text>
<text x="141" y="195.3">on</text>
<text x="144.4" y="195.3">analog</text>
<text x="149.8" y="193.3">ISENSE</text>
<text x="152" y="195.3">board</text>
<text x="157.6" y="193.3">to</text>
<text x="160.6" y="193.3">LM258N</text>
<text x="169.2" y="193.3">output</text>
</g>
<g font-size="1.8" fill="#840084">
<text x="267.5" y="66.8">Pot.</text>
<text x="272.4" y="66.8">replacement</text>
<text x="198.9" y="92.2">DISPLAY</text>
<text x="198.9" y="118.9">ENCODER</text>
<text x="17" y="123.6">12V</text>
<text x="21.7" y="123.6">IN</text>
<text x="264.9" y="130.3">FAN</text>
<text x="12.8" y="159.2">UART</text>
<text x="154.4" y="182.4">SENSE</text>
</g>
<text font-size="1.8" fill="#008400" x="20.8" y="168.6">UART_GND</text>
</svg>
